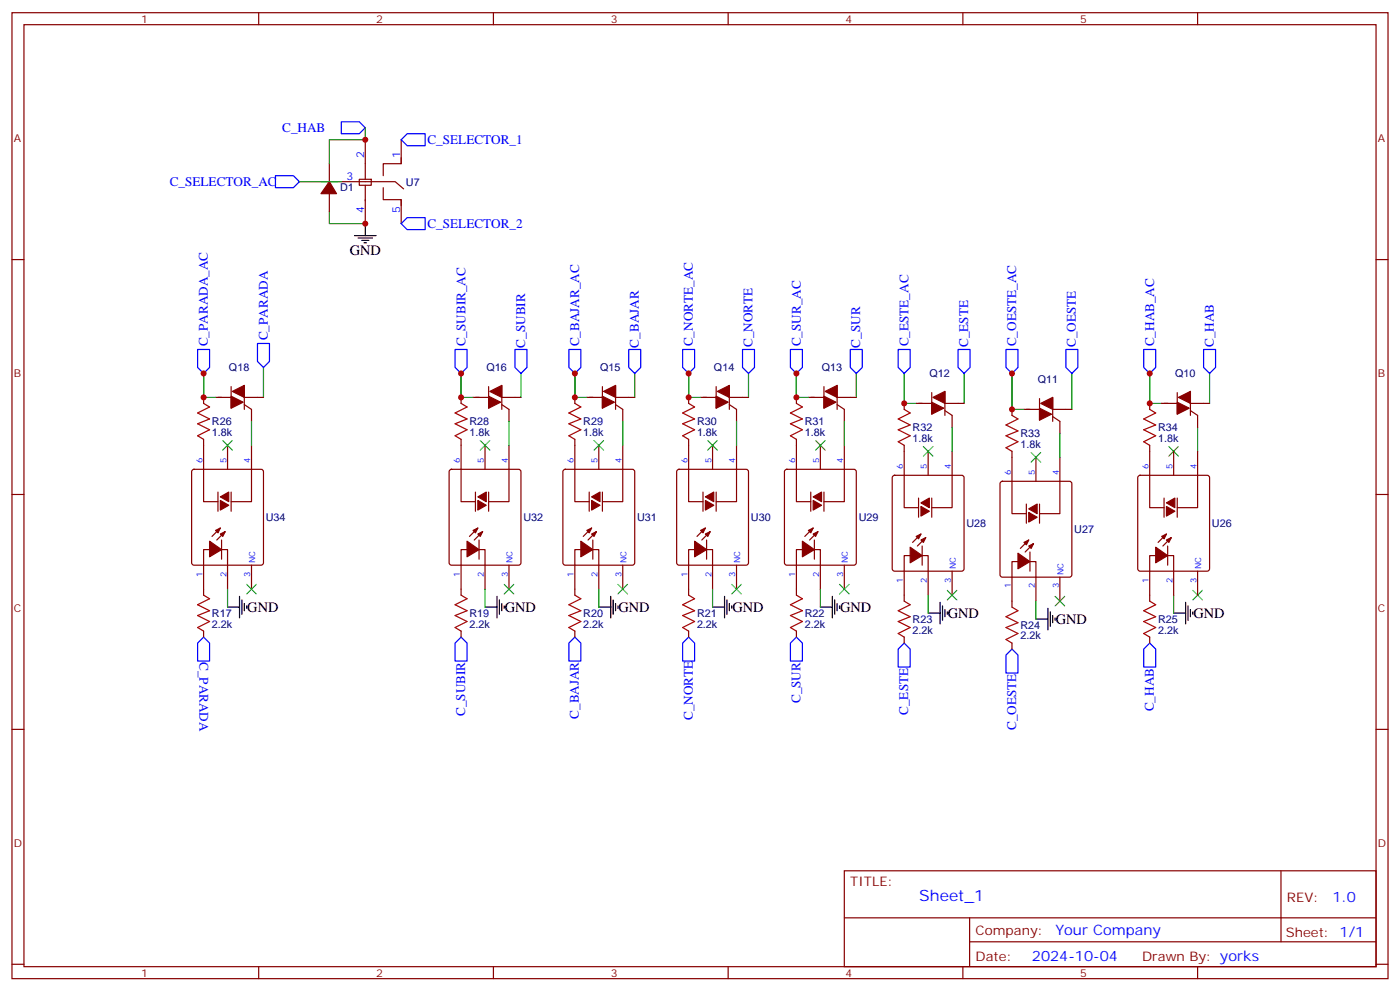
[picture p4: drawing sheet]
<svg xmlns="http://www.w3.org/2000/svg" width="412mm" height="292mm" viewBox="0 0 412 292" stroke-linecap="round" stroke-linejoin="round" font-family="sans-serif">
<g fill="none" stroke="#870000" stroke-width=".35">
<path d="M3.5 3.7h405.4v284.4h-405.4zM7.1 7.3h398.2v277.3h-398.2zM76.2 3.7v3.6M145.3 3.7v3.6M214.5 3.7v3.6M283.6 3.7v3.6M352.8 3.7v3.6M94.5 53.5h5M97 48.2v5.3M97 57v5.3M100.5 53.5h15.9l2.5 2.1M105.8 52.8h3.6v1.7h-3.6z"/>
<path d="M107.6 41.1v11.7M107.6 54.5v11.3M112.9 55.2v3.6h5.3v1.7M118.2 46.4v1.8h-5.3v3.5M118.2 41.1v7.1M118.2 58.8v7M3.5 76.4h3.6M405.3 76.4h3.6M60 117v1.7M63.5 117h4.6M68.1 113.8v6.4M72 119.1l2.1 1.4v3.5"/>
<path d="M72 117h5.6M72 113.5v7M135.8 117v1.7M139.3 117h4.6M143.9 113.8v6.4M147.8 117h5.7M147.8 119.1l2.1 1.4v3.5M147.8 113.5v7M169.3 117v1.7M172.9 117h4.5M177.4 113.8v6.4M181.3 117h5.7"/>
<path d="M181.3 119.1l2.1 1.4v3.5M181.3 113.5v7M202.8 117v1.7M206.4 117h4.6M211 113.8v6.4M214.8 117h5.7M214.8 119.1l2.2 1.4v3.5M214.8 113.5v7M234.6 117v1.7M238.1 117h4.6M242.7 113.8v6.4M246.6 117h5.6"/>
<path d="M246.6 119.1l2.1 1.4v3.5M246.6 113.5v7M266.3 118.7v1.8M269.9 118.7h4.6M274.5 115.6v6.3M278.3 118.7h5.7M278.3 115.2v7.1M306.2 117.3v6.4M310.1 117v7M338.7 118.7v1.8M342.2 118.7h4.6M346.8 115.6v6.3"/>
<path d="M350.7 118.7h5.6M350.7 115.2v7.1M56.7 138.4l.4-.3h19.8l.5 .3 .2 .5v26.8l-.2 .5-.5 .2h-19.8l-.4-.3-.3-.4v-26.8zM60 129.3v18.4h4.2M67 131.1v7M74.1 131.1v16.6h-6M132.5 138.4l.5-.3h19.8l.5 .3 .2 .5v26.8l-.3 .5-.4 .2h-19.8l-.5-.3-.2-.4v-26.8zM135.8 129.3v18.4h4.3M142.9 131.1v7M149.9 131.1v16.6h-6M166 138.4l.5-.3h19.8l.5 .3 .2 .5v26.8l-.3 .5-.4 .2h-19.8l-.5-.3-.2-.4v-26.8zM169.3 129.3v18.4h4.3"/>
<path d="M176.4 131.1v7M183.4 131.1v16.6h-6M199.6 138.4l.4-.3h19.8l.5 .3 .2 .5v26.8l-.2 .5-.5 .2h-19.8l-.5-.3-.2-.4v-26.8zM202.8 129.3v18.4h4.3M209.9 131.1v7M217 131.1v16.6h-6M231.3 138.4l.5-.3h19.7l.5 .3 .2 .5v26.8l-.2 .5-.5 .2h-19.7l-.5-.3-.2-.4v-26.8zM234.6 129.3v18.4h4.2M241.7 131.1v7M248.7 131.1v16.6h-6M266.3 131.1v18.3h4.3M273.4 132.9v7"/>
<path d="M278.3 120.9l2.2 1.4v3.5M280.5 132.9v16.5h-6M298.1 132.9v18.3h4.2M298.1 120.5v1.8M301.6 120.5h4.6M305.2 134.6v7.1M310.1 122.6l2.1 1.4v3.6M310.1 120.5h5.6M312.2 134.6v16.6h-6M338.7 131.1v18.3h4.2M345.7 132.9v7M350.7 120.9l2.1 1.4v3.5"/>
<path d="M352.8 132.9v16.5h-6M3.5 145.6h3.6M64.2 144.9v5.6M64.9 155.4l-2.5 2.5M65.3 159v5.6M66.3 156.5l-2.4 2.5M68.1 144.9v5.6M140.1 144.9v5.6M140.8 155.4l-2.5 2.5M141.1 159v5.6M142.2 156.5l-2.5 2.5M143.9 144.9v5.6"/>
<path d="M173.6 144.9v5.6M174.3 155.4l-2.5 2.5M174.6 159v5.6M175.7 156.5l-2.5 2.5M177.4 144.9v5.6M207.1 144.9v5.6M207.8 155.4l-2.5 2.5M208.1 159v5.6M209.2 156.5l-2.5 2.5M211 144.9v5.6M238.8 144.9v5.6M239.5 155.4l-2.4 2.5"/>
<path d="M239.9 159v5.6M240.9 156.5l-2.4 2.5M242.7 144.9v5.6M263.1 140.1l.4-.2h19.8l.5 .2 .2 .5v26.8l-.2 .5-.5 .2h-19.8l-.5-.2-.2-.5v-26.8zM270.6 146.6v5.7M271.3 157.2l-2.5 2.5M272.7 158.3l-2.5 2.4M274.5 146.6v5.7M294.8 141.9l.5-.2h19.7l.5 .2 .2 .5v26.8l-.2 .5-.5 .2h-19.7l-.5-.2-.2-.5v-26.8zM302.3 148.4v5.6M303 159l-2.4 2.4M306.2 148.4v5.6"/>
<path d="M335.4 140.1l.4-.2h19.8l.5 .2 .2 .5v26.8l-.2 .5-.5 .2h-19.8l-.5-.2-.2-.5v-26.8zM342.9 146.6v5.7M343.6 157.2l-2.5 2.5M345 158.3l-2.5 2.4M346.8 146.6v5.7M405.3 145.6h3.6M67 173.4v-11.6h-7v13.4M74.1 166.4v7M142.9 173.4v-11.6h-7.1v13.4M149.9 166.4v7M176.4 173.4v-11.6h-7.1v13.4M183.4 166.4v7"/>
<path d="M209.9 173.4v-11.6h-7.1v13.4M217 166.4v7M241.7 173.4v-11.6h-7.1v13.4M248.7 166.4v7M271.6 160.7v5.7M273.4 175.2v-11.7h-7.1v13.5M280.5 168.1v7.1M303.4 162.5v5.6M304.4 160l-2.4 2.5M305.2 177v-11.7h-7.1v13.4M312.2 169.9v7.1M344 160.7v5.7"/>
<path d="M345.7 175.2v-11.7h-7v13.5M352.8 168.1v7.1M60 185.8v1.7M135.8 185.8v1.7M169.3 185.8v1.7M202.8 185.8v1.7M234.6 185.8v1.7M266.3 187.5v1.8M298.1 189.3v1.8M338.7 187.5v1.8M3.5 214.7h3.6M405.3 214.7h3.6"/>
<path d="M248.7 256.3h156.6v28.3h-156.6zM377.3 256.4v20.8M248.7 270.2h156.5M285.6 277.2h119.6M285.6 270.2v14.1M3.5 283.8h3.6M76.2 284.6v3.5M145.3 284.6v3.5M214.5 284.6v3.5M283.6 284.6v3.5M352.8 284.6v3.5M405.3 283.8h3.6"/>
</g>
<g fill="none" stroke="#008700" stroke-width=".35">
<path d="M107.6 37.6v3.5h-10.6v7.1M88.2 53.5h12.3M97 62.3v3.5h10.6M60 117v-7.1v7.1h3.5M77.6 108.2v8.8M135.8 117v-7.1v7.1h3.5M153.5 109.9v7.1M169.3 117v-7.1v7.1h3.6M187 109.9v7.1M202.8 117v-7.1v7.1h3.6M220.5 109.9v7.1M234.6 117v-7.1v7.1h3.5"/>
<path d="M252.2 109.9v7.1M266.3 109.9v8.8h3.6M284 109.9v8.8M315.7 109.9v10.6M338.7 118.7v-8.8v8.8h3.5M356.3 109.9v8.8M74.1 124v7.1M149.9 124v7.1M183.4 124v7.1M217 124v7.1M248.7 124v7.1M280.5 125.8v7.1"/>
<path d="M298.1 120.5v-10.6v10.6h3.5M312.2 127.6v7M352.8 125.8v7.1M67 173.4v5.3M142.9 173.4v5.3M176.4 173.4v5.3M209.9 173.4v5.3M241.7 173.4v5.3M273.4 175.2v5.3M305.2 177v5.2M345.7 175.2v5.3"/>
</g>
<g fill="none" stroke="#00f" stroke-width=".35">
<path d="M100.5 35.8h5.3l1.8 1.8-1.8 1.8h-5.3zM81.1 51.7h5.3l1.8 1.8-1.8 1.7h-5.3zM118.2 41.1l1.7-1.7h5.3v3.5h-5.3zM118.2 65.8l1.7-1.7h5.3v3.5h-5.3zM58.2 102.9h3.5v5.3l-1.7 1.7-1.8-1.7zM75.8 101.1h3.6v5.3l-1.8 1.8-1.8-1.8zM134.1 102.9h3.5v5.3l-1.8 1.7-1.7-1.7zM151.7 102.9h3.5v5.3l-1.7 1.7-1.8-1.7zM167.6 102.9h3.5v5.3l-1.8 1.7-1.7-1.7zM185.2 102.9h3.5v5.3l-1.7 1.7-1.8-1.7zM201.1 102.9h3.5v5.3l-1.8 1.7-1.7-1.7zM218.7 102.9h3.5v5.3l-1.7 1.7-1.8-1.7z"/>
<path d="M232.8 102.9h3.6v5.3l-1.8 1.7-1.8-1.7zM250.5 102.9h3.5v5.3l-1.8 1.7-1.7-1.7zM264.6 102.9h3.5v5.3l-1.8 1.7-1.7-1.7zM282.2 102.9h3.6v5.3l-1.8 1.7-1.8-1.7zM296.3 102.9h3.6v5.3l-1.8 1.7-1.8-1.7zM314 102.9h3.5v5.3l-1.8 1.7-1.7-1.7zM336.9 102.9h3.5v5.3l-1.7 1.7-1.8-1.7zM354.5 102.9h3.6v5.3l-1.8 1.7-1.8-1.7zM60 187.5l1.7 1.8v5.3h-3.5v-5.3zM135.8 187.5l1.8 1.8v5.3h-3.5v-5.3zM169.3 187.5l1.8 1.8v5.3h-3.5v-5.3zM202.8 187.5l1.8 1.8v5.3h-3.5v-5.3z"/>
<path d="M234.6 187.5l1.8 1.8v5.3h-3.6v-5.3zM266.3 189.3l1.8 1.8v5.3h-3.5v-5.3zM298.1 191.1l1.8 1.7v5.3h-3.6v-5.3zM338.7 189.3l1.7 1.8v5.3h-3.5v-5.3z"/>
</g>
<g fill="#870000" stroke="#870000" stroke-width=".35">
<path d="M64.9 157.2l1.4-.7-.7 1.4z"/>
<path d="M63.5 156.1l1.4-.7-.7 1.4z"/>
<path d="M61.7 159.3l3.6 2.5-3.6 2.1z"/>
<path d="M64.9 146.3l2.5-1.4v2.8z"/>
<path d="M64.9 147.3l2.5 1.4-2.5 1.4z"/>
<path d="M68.4 115.2l3.6-1.7v3.5z"/>
<path d="M68.1 116.6l3.5 1.8-3.5 1.8z"/>
<path d="M140.8 157.2l1.4-.7-.7 1.4z"/>
<path d="M139.3 156.1l1.5-.7-.7 1.4z"/>
<path d="M137.6 159.3l3.5 2.5-3.5 2.1z"/>
<path d="M140.8 146.3l2.4-1.4v2.8z"/>
<path d="M140.8 147.3l2.4 1.4-2.4 1.4z"/>
<path d="M144.3 115.2l3.5-1.7v3.5z"/>
<path d="M143.9 116.6l3.6 1.8-3.6 1.8z"/>
<path d="M174.3 157.2l1.4-.7-.7 1.4z"/>
<path d="M172.9 156.1l1.4-.7-.7 1.4z"/>
<path d="M171.1 159.3l3.5 2.5-3.5 2.1z"/>
<path d="M174.3 146.3l2.4-1.4v2.8z"/>
<path d="M174.3 147.3l2.4 1.4-2.4 1.4z"/>
<path d="M177.8 115.2l3.5-1.7v3.5z"/>
<path d="M177.4 116.6l3.6 1.8-3.6 1.8z"/>
<path d="M207.8 157.2l1.4-.7-.7 1.4z"/>
<path d="M206.4 156.1l1.4-.7-.7 1.4z"/>
<path d="M204.6 159.3l3.5 2.5-3.5 2.1z"/>
<path d="M207.8 146.3l2.5-1.4v2.8z"/>
<path d="M207.8 147.3l2.5 1.4-2.5 1.4z"/>
<path d="M211.3 115.2l3.5-1.7v3.5z"/>
<path d="M211 116.6l3.5 1.8-3.5 1.8z"/>
<path d="M239.5 157.2l1.4-.7-.7 1.4z"/>
<path d="M238.1 156.1l1.4-.7-.7 1.4z"/>
<path d="M236.4 159.3l3.5 2.5-3.5 2.1z"/>
<path d="M239.5 146.3l2.5-1.4v2.8z"/>
<path d="M239.5 147.3l2.5 1.4-2.5 1.4z"/>
<path d="M243.1 115.2l3.5-1.7v3.5z"/>
<path d="M242.7 116.6l3.5 1.8-3.5 1.8z"/>
<path d="M271.3 159l1.4-.7-.7 1.4z"/>
<path d="M269.9 157.9l1.4-.7-.7 1.4z"/>
<path d="M268.1 161.1l3.5 2.4-3.5 2.2z"/>
<path d="M271.3 148l2.5-1.4v2.8z"/>
<path d="M271.3 149.1l2.5 1.4-2.5 1.4z"/>
<path d="M274.8 117l3.5-1.8v3.5z"/>
<path d="M274.5 118.4l3.5 1.8-3.5 1.7z"/>
<path d="M303 160.7l1.4-.7-.7 1.4z"/>
<path d="M301.6 159.7l1.4-.7-.7 1.4z"/>
<path d="M299.9 162.8l3.5 2.5-3.5 2.1z"/>
<path d="M303 149.8l2.5-1.4v2.8z"/>
<path d="M303 150.8l2.5 1.5-2.5 1.4z"/>
<path d="M306.6 118.7l3.5-1.7v3.5z"/>
<path d="M306.2 120.2l3.5 1.7-3.5 1.8z"/>
<path d="M347.1 117l3.6-1.8v3.5z"/>
<path d="M346.8 118.4l3.5 1.8-3.5 1.7z"/>
<path d="M343.6 159l1.4-.7-.7 1.4z"/>
<path d="M342.2 157.9l1.4-.7-.7 1.4z"/>
<path d="M340.4 161.1l3.6 2.4-3.6 2.2z"/>
<path d="M343.6 148l2.5-1.4v2.8z"/>
<path d="M343.6 149.1l2.5 1.4-2.5 1.4z"/>
<path d="M97 53.5l2.1 3.5h-4.6z"/>
</g>
<g fill="none" stroke="#000" stroke-width=".35">
<path d="M104.4 69.4h6.4M105.5 70.1h4.2M106.5 70.8h2.2M107.2 71.5h.7M107.6 65.8v3.6M67 178.7h3.6M70.6 175.5v6.4M71.3 176.6v4.2M72 177.7v2.1M72.7 178.4v.7M142.9 178.7h3.5M146.4 175.5v6.4"/>
<path d="M147.1 176.6v4.2M147.8 177.7v2.1M148.5 178.4v.7M176.4 178.7h3.5M179.9 175.5v6.4M180.6 176.6v4.2M181.3 177.7v2.1M182 178.4v.7M209.9 178.7h3.5M213.4 175.5v6.4M214.1 176.6v4.2M214.8 177.7v2.1"/>
<path d="M215.5 178.4v.7M241.7 178.7h3.5M245.2 175.5v6.4M245.9 176.6v4.2M246.6 177.7v2.1M247.3 178.4v.7M276.9 177.3v6.4M277.6 178.4v4.2M278.3 179.4v2.1M308.7 179.1v6.3M349.2 177.3v6.4M350 178.4v4.2"/>
<path d="M350.7 179.4v2.1M273.4 180.5h3.5M279 180.1v.7M305.2 182.2h3.5M309.4 180.1v4.3M310.1 181.2v2.1M310.8 181.9v.7M345.7 180.5h3.5M351.4 180.1v.7"/>
</g>
<g fill="none" stroke="#3c3" stroke-width=".35">
<path d="M65.6 129.7l2.8 2.8M68.4 129.7l-2.8 2.8M141.5 129.7l2.8 2.8M144.3 129.7l-2.8 2.8M175 129.7l2.8 2.8M177.8 129.7l-2.8 2.8M208.5 129.7l2.8 2.8M211.3 129.7l-2.8 2.8M240.2 129.7l2.9 2.8M243.1 129.7l-2.9 2.8M272 131.4l2.8 2.9M274.8 131.4l-2.8 2.9"/>
<path d="M303.7 133.2l2.9 2.8M306.6 133.2l-2.9 2.8M344.3 131.4l2.8 2.9M347.1 131.4l-2.8 2.9M72.7 172l2.8 2.8M75.5 172l-2.8 2.8M148.5 172l2.8 2.8M151.3 172l-2.8 2.8M182 172l2.9 2.8M184.9 172l-2.9 2.8M215.5 172l2.9 2.8M218.4 172l-2.9 2.8"/>
<path d="M247.3 172l2.8 2.8M250.1 172l-2.8 2.8M279 173.8l2.9 2.8M281.9 173.8l-2.9 2.8M310.8 175.5l2.8 2.9M313.6 175.5l-2.8 2.9M351.4 173.8l2.8 2.8M354.2 173.8l-2.8 2.8"/>
</g>
<g fill="none" stroke="#a10000" stroke-width=".35">
<path d="M60 118.7l1.7 1.1-3.5 1.8 3.5 1.7-3.5 1.4 3.5 1.8-3.5 1.8 1.8 1M135.8 118.7l1.8 1.1-3.5 1.8 3.5 1.7-3.5 1.4 3.5 1.8-3.5 1.8 1.7 1M169.3 118.7l1.8 1.1-3.5 1.8 3.5 1.7-3.5 1.4 3.5 1.8-3.5 1.8 1.7 1M202.8 118.7l1.8 1.1-3.5 1.8 3.5 1.7-3.5 1.4 3.5 1.8-3.5 1.8 1.7 1M234.6 118.7l1.8 1.1-3.6 1.8 3.6 1.7-3.6 1.4 3.6 1.8-3.6 1.8 1.8 1M266.3 120.5l1.8 1.1-3.5 1.7 3.5 1.8-3.5 1.4 3.5 1.8-3.5 1.7 1.7 1.1M298.1 122.3l1.8 1-3.6 1.8 3.6 1.8-3.6 1.4 3.6 1.7-3.6 1.8 1.8 1.1M338.7 120.5l1.7 1.1-3.5 1.7 3.5 1.8-3.5 1.4 3.5 1.8-3.5 1.7 1.8 1.1M60 175.2l1.7 1-3.5 1.8 3.5 1.8-3.5 1.4 3.5 1.8-3.5 1.7 1.8 1.1M135.8 175.2l1.8 1-3.5 1.8 3.5 1.8-3.5 1.4 3.5 1.8-3.5 1.7 1.7 1.1M169.3 175.2l1.8 1-3.5 1.8 3.5 1.8-3.5 1.4 3.5 1.8-3.5 1.7 1.7 1.1M202.8 175.2l1.8 1-3.5 1.8 3.5 1.8-3.5 1.4 3.5 1.8-3.5 1.7 1.7 1.1"/>
<path d="M234.6 175.2l1.8 1-3.6 1.8 3.6 1.8-3.6 1.4 3.6 1.8-3.6 1.7 1.8 1.1M266.3 177l1.8 1-3.5 1.8 3.5 1.7-3.5 1.5 3.5 1.7-3.5 1.8 1.7 1M298.1 178.7l1.8 1.1-3.6 1.7 3.6 1.8-3.6 1.4 3.6 1.8-3.6 1.7 1.8 1.1M338.7 177l1.7 1-3.5 1.8 3.5 1.7-3.5 1.5 3.5 1.7-3.5 1.8 1.8 1"/>
</g>
<g fill="#c00">
<circle cx="338.7" cy="109.9" r=".88"/>
<circle cx="298.1" cy="109.9" r=".88"/>
<circle cx="338.7" cy="118.7" r=".88"/>
<circle cx="298.1" cy="120.5" r=".88"/>
<circle cx="234.6" cy="109.9" r=".88"/>
<circle cx="234.6" cy="117" r=".88"/>
<circle cx="202.8" cy="109.9" r=".88"/>
<circle cx="202.8" cy="117" r=".88"/>
<circle cx="169.3" cy="109.9" r=".88"/>
<circle cx="169.3" cy="117" r=".88"/>
<circle cx="135.8" cy="109.9" r=".88"/>
<circle cx="135.8" cy="117" r=".88"/>
<circle cx="60" cy="109.9" r=".88"/>
<circle cx="60" cy="117" r=".88"/>
<circle cx="107.6" cy="65.8" r=".88"/>
<circle cx="107.6" cy="41.1" r=".88"/>
<circle cx="266.3" cy="118.7" r=".88"/>
</g>
<text font-size="4.6" fill="#00f" x="270.8" y="265.4">Sheet_1</text>
<g font-size="4.2">
<text x="103" y="75">GND</text>
<text x="72.8" y="180.1">GND</text>
<text x="148.7" y="180.1">GND</text>
<text x="182.2" y="180.1">GND</text>
<text x="215.7" y="180.1">GND</text>
<text x="247.5" y="180.1">GND</text>
<text x="279.2" y="181.9">GND</text>
<text x="311" y="183.7">GND</text>
<text x="351.5" y="181.9">GND</text>
</g>
<g font-size="4.2" fill="#00f">
<text x="392.5" y="265.6">1.0</text>
<text x="310.9" y="275.2">Your Company</text>
<text x="304" y="283">2024-10-04</text>
</g>
<g font-size="3.9" fill="#00f">
<text x="83.1" y="38.8">C_HAB</text>
<text x="125.9" y="42.5">C_SELECTOR_1</text>
<text x="50" y="54.7">C_SELECTOR_AC</text>
<text x="125.9" y="67.2">C_SELECTOR_2</text>
<text x="61.2" y="102" transform="rotate(-90 61.2 102)">C_PARADA_AC</text>
<text x="78.9" y="100.2" transform="rotate(-90 78.9 100.2)">C_PARADA</text>
<text x="137.1" y="102" transform="rotate(-90 137.1 102)">C_SUBIR_AC</text>
<text x="170.6" y="102" transform="rotate(-90 170.6 102)">C_BAJAR_AC</text>
<text x="204.1" y="102" transform="rotate(-90 204.1 102)">C_NORTE_AC</text>
<text x="235.9" y="102" transform="rotate(-90 235.9 102)">C_SUR_AC</text>
<text x="267.6" y="102" transform="rotate(-90 267.6 102)">C_ESTE_AC</text>
<text x="299.4" y="102" transform="rotate(-90 299.4 102)">C_OESTE_AC</text>
<text x="339.9" y="102" transform="rotate(-90 339.9 102)">C_HAB_AC</text>
<text x="154.7" y="102.3" transform="rotate(-90 154.7 102.3)">C_SUBIR</text>
<text x="188.1" y="102.3" transform="rotate(-90 188.1 102.3)">C_BAJAR</text>
<text x="221.7" y="102.2" transform="rotate(-90 221.7 102.2)">C_NORTE</text>
<text x="253.4" y="102.3" transform="rotate(-90 253.4 102.3)">C_SUR</text>
<text x="285.2" y="102.2" transform="rotate(-90 285.2 102.2)">C_ESTE</text>
<text x="317" y="102.2" transform="rotate(-90 317 102.2)">C_OESTE</text>
<text x="357.5" y="102.2" transform="rotate(-90 357.5 102.2)">C_HAB</text>
<text x="58.8" y="194.8" transform="rotate(90 58.8 194.8)">C_PARADA</text>
<text x="235.8" y="207" transform="rotate(-90 235.8 207)">C_SUR</text>
<text x="339.9" y="209.4" transform="rotate(-90 339.9 209.4)">C_HAB</text>
<text x="137" y="210.8" transform="rotate(-90 137 210.8)">C_SUBIR</text>
<text x="170.5" y="211.6" transform="rotate(-90 170.5 211.6)">C_BAJAR</text>
<text x="204.1" y="212" transform="rotate(-90 204.1 212)">C_NORTE</text>
<text x="267.6" y="210.4" transform="rotate(-90 267.6 210.4)">C_ESTE</text>
<text x="299.3" y="214.9" transform="rotate(-90 299.3 214.9)">C_OESTE</text>
</g>
<g font-size="3.9" fill="#800">
<text x="250.5" y="260.9">TITLE:</text>
<text x="379.1" y="265.6">REV:</text>
<text x="287.4" y="275.1">Company:</text>
<text x="378.7" y="275.7">Sheet: 1/1</text>
<text x="287.4" y="282.8">Date:</text>
<text x="336.4" y="282.9">Draw</text>
<text x="346.6" y="282.9">n By: yorks</text>
</g>
<g font-size="3.2" fill="#800">
<text x="41.6" y="6.7">1</text>
<text x="110.8" y="6.7">2</text>
<text x="179.9" y="6.7">3</text>
<text x="249.1" y="6.7">4</text>
<text x="318.2" y="6.7">5</text>
<text x="4.1" y="41.8">A</text>
<text x="405.9" y="41.8">A</text>
<text x="4.1" y="111">B</text>
<text x="405.9" y="111">B</text>
<text x="4.1" y="180.1">C</text>
<text x="405.9" y="180.1">C</text>
<text x="4.1" y="249.3">D</text>
<text x="405.9" y="249.3">D</text>
<text x="41.6" y="287.5">1</text>
<text x="110.8" y="287.5">2</text>
<text x="179.9" y="287.5">3</text>
<text x="249.1" y="287.5">4</text>
<text x="318.2" y="287.5">5</text>
</g>
<g font-size="3.2" fill="#00f">
<text x="107.2" y="46.4" transform="rotate(-90 107.2 46.4)">2</text>
<text x="117.8" y="46.4" transform="rotate(-90 117.8 46.4)">1</text>
<text x="102.1" y="53.1">3</text>
<text x="107.2" y="62.6" transform="rotate(-90 107.2 62.6)">4</text>
<text x="117.8" y="62.6" transform="rotate(-90 117.8 62.6)">5</text>
</g>
<g font-size="3.2" fill="#000080">
<text x="100.2" y="56.4">D1</text>
<text x="119.6" y="54.8">U7</text>
<text x="67.4" y="109.2">Q18</text>
<text x="143.3" y="109.2">Q16</text>
<text x="176.8" y="109.2">Q15</text>
<text x="210.3" y="109.2">Q14</text>
<text x="242.1" y="109.2">Q13</text>
<text x="273.8" y="111">Q12</text>
<text x="305.7" y="112.7">Q11</text>
<text x="346.1" y="111">Q10</text>
<text x="62.4" y="125.1">R26</text>
<text x="138.3" y="125.1">R28</text>
<text x="171.8" y="125.1">R29</text>
<text x="205.3" y="125.1">R30</text>
<text x="237.1" y="125.1">R31</text>
<text x="62.4" y="128.3">1.8k</text>
<text x="138.3" y="128.3">1.8k</text>
<text x="171.8" y="128.3">1.8k</text>
<text x="205.3" y="128.3">1.8k</text>
<text x="237.1" y="128.3">1.8k</text>
<text x="268.8" y="130">1.8k</text>
<text x="268.8" y="126.9">R32</text>
<text x="300.6" y="131.8">1.8k</text>
<text x="300.6" y="128.6">R33</text>
<text x="341.1" y="130">1.8k</text>
<text x="341.1" y="126.9">R34</text>
<text x="78.3" y="153.3">U34</text>
<text x="154.2" y="153.3">U32</text>
<text x="187.7" y="153.3">U31</text>
<text x="221.2" y="153.3">U30</text>
<text x="252.9" y="153.3">U29</text>
<text x="284.7" y="155.1">U28</text>
<text x="357" y="155.1">U26</text>
<text x="316.4" y="156.8">U27</text>
<text x="62.4" y="184.7">2.2k</text>
<text x="62.4" y="181.5">R17</text>
<text x="138.3" y="184.7">2.2k</text>
<text x="138.3" y="181.5">R19</text>
<text x="171.8" y="184.7">2.2k</text>
<text x="171.8" y="181.5">R20</text>
<text x="205.3" y="184.7">2.2k</text>
<text x="205.3" y="181.5">R21</text>
<text x="237.1" y="184.7">2.2k</text>
<text x="237.1" y="181.5">R22</text>
<text x="268.8" y="183.3">R23</text>
<text x="300.6" y="185.1">R24</text>
<text x="341.1" y="183.3">R25</text>
<text x="268.8" y="186.5">2.2k</text>
<text x="300.6" y="188.2">2.2k</text>
<text x="341.1" y="186.5">2.2k</text>
</g>
<g font-size="2.5" fill="#00f">
<text x="59.6" y="136.4" transform="rotate(-90 59.6 136.4)">6</text>
<text x="66.7" y="136.4" transform="rotate(-90 66.7 136.4)">5</text>
<text x="73.7" y="136.4" transform="rotate(-90 73.7 136.4)">4</text>
<text x="135.5" y="136.4" transform="rotate(-90 135.5 136.4)">6</text>
<text x="142.5" y="136.4" transform="rotate(-90 142.5 136.4)">5</text>
<text x="149.6" y="136.4" transform="rotate(-90 149.6 136.4)">4</text>
<text x="169" y="136.4" transform="rotate(-90 169 136.4)">6</text>
<text x="176" y="136.4" transform="rotate(-90 176 136.4)">5</text>
<text x="183.1" y="136.4" transform="rotate(-90 183.1 136.4)">4</text>
<text x="202.5" y="136.4" transform="rotate(-90 202.5 136.4)">6</text>
<text x="209.5" y="136.4" transform="rotate(-90 209.5 136.4)">5</text>
<text x="216.6" y="136.4" transform="rotate(-90 216.6 136.4)">4</text>
<text x="234.2" y="136.4" transform="rotate(-90 234.2 136.4)">6</text>
<text x="241.3" y="136.4" transform="rotate(-90 241.3 136.4)">5</text>
<text x="248.4" y="136.4" transform="rotate(-90 248.4 136.4)">4</text>
<text x="266" y="138.1" transform="rotate(-90 266 138.1)">6</text>
<text x="273" y="138.1" transform="rotate(-90 273 138.1)">5</text>
<text x="280.1" y="138.1" transform="rotate(-90 280.1 138.1)">4</text>
<text x="297.7" y="139.9" transform="rotate(-90 297.7 139.9)">6</text>
<text x="304.8" y="139.9" transform="rotate(-90 304.8 139.9)">5</text>
<text x="311.9" y="139.9" transform="rotate(-90 311.9 139.9)">4</text>
<text x="338.3" y="138.1" transform="rotate(-90 338.3 138.1)">6</text>
<text x="345.4" y="138.1" transform="rotate(-90 345.4 138.1)">5</text>
<text x="352.4" y="138.1" transform="rotate(-90 352.4 138.1)">4</text>
<text x="75.1" y="165.7" transform="rotate(-90 75.1 165.7)">NC</text>
<text x="151" y="165.7" transform="rotate(-90 151 165.7)">NC</text>
<text x="184.5" y="165.7" transform="rotate(-90 184.5 165.7)">NC</text>
<text x="218" y="165.7" transform="rotate(-90 218 165.7)">NC</text>
<text x="249.8" y="165.7" transform="rotate(-90 249.8 165.7)">NC</text>
<text x="281.5" y="167.4" transform="rotate(-90 281.5 167.4)">NC</text>
<text x="353.8" y="167.4" transform="rotate(-90 353.8 167.4)">NC</text>
<text x="59.6" y="169.7" transform="rotate(-90 59.6 169.7)">1</text>
<text x="66.7" y="169.7" transform="rotate(-90 66.7 169.7)">2</text>
<text x="73.7" y="169.7" transform="rotate(-90 73.7 169.7)">3</text>
<text x="135.5" y="169.7" transform="rotate(-90 135.5 169.7)">1</text>
<text x="142.5" y="169.7" transform="rotate(-90 142.5 169.7)">2</text>
<text x="149.6" y="169.7" transform="rotate(-90 149.6 169.7)">3</text>
<text x="169" y="169.7" transform="rotate(-90 169 169.7)">1</text>
<text x="176" y="169.7" transform="rotate(-90 176 169.7)">2</text>
<text x="183.1" y="169.7" transform="rotate(-90 183.1 169.7)">3</text>
<text x="202.5" y="169.7" transform="rotate(-90 202.5 169.7)">1</text>
<text x="209.5" y="169.7" transform="rotate(-90 209.5 169.7)">2</text>
<text x="216.6" y="169.7" transform="rotate(-90 216.6 169.7)">3</text>
<text x="234.2" y="169.7" transform="rotate(-90 234.2 169.7)">1</text>
<text x="241.3" y="169.7" transform="rotate(-90 241.3 169.7)">2</text>
<text x="248.4" y="169.7" transform="rotate(-90 248.4 169.7)">3</text>
<text x="266" y="171.5" transform="rotate(-90 266 171.5)">1</text>
<text x="273" y="171.5" transform="rotate(-90 273 171.5)">2</text>
<text x="280.1" y="171.5" transform="rotate(-90 280.1 171.5)">3</text>
<text x="297.7" y="173.2" transform="rotate(-90 297.7 173.2)">1</text>
<text x="304.8" y="173.2" transform="rotate(-90 304.8 173.2)">2</text>
<text x="311.9" y="173.2" transform="rotate(-90 311.9 173.2)">3</text>
<text x="313.3" y="169.2" transform="rotate(-90 313.3 169.2)">NC</text>
<text x="338.3" y="171.5" transform="rotate(-90 338.3 171.5)">1</text>
<text x="345.4" y="171.5" transform="rotate(-90 345.4 171.5)">2</text>
<text x="352.4" y="171.5" transform="rotate(-90 352.4 171.5)">3</text>
</g>
</svg>
